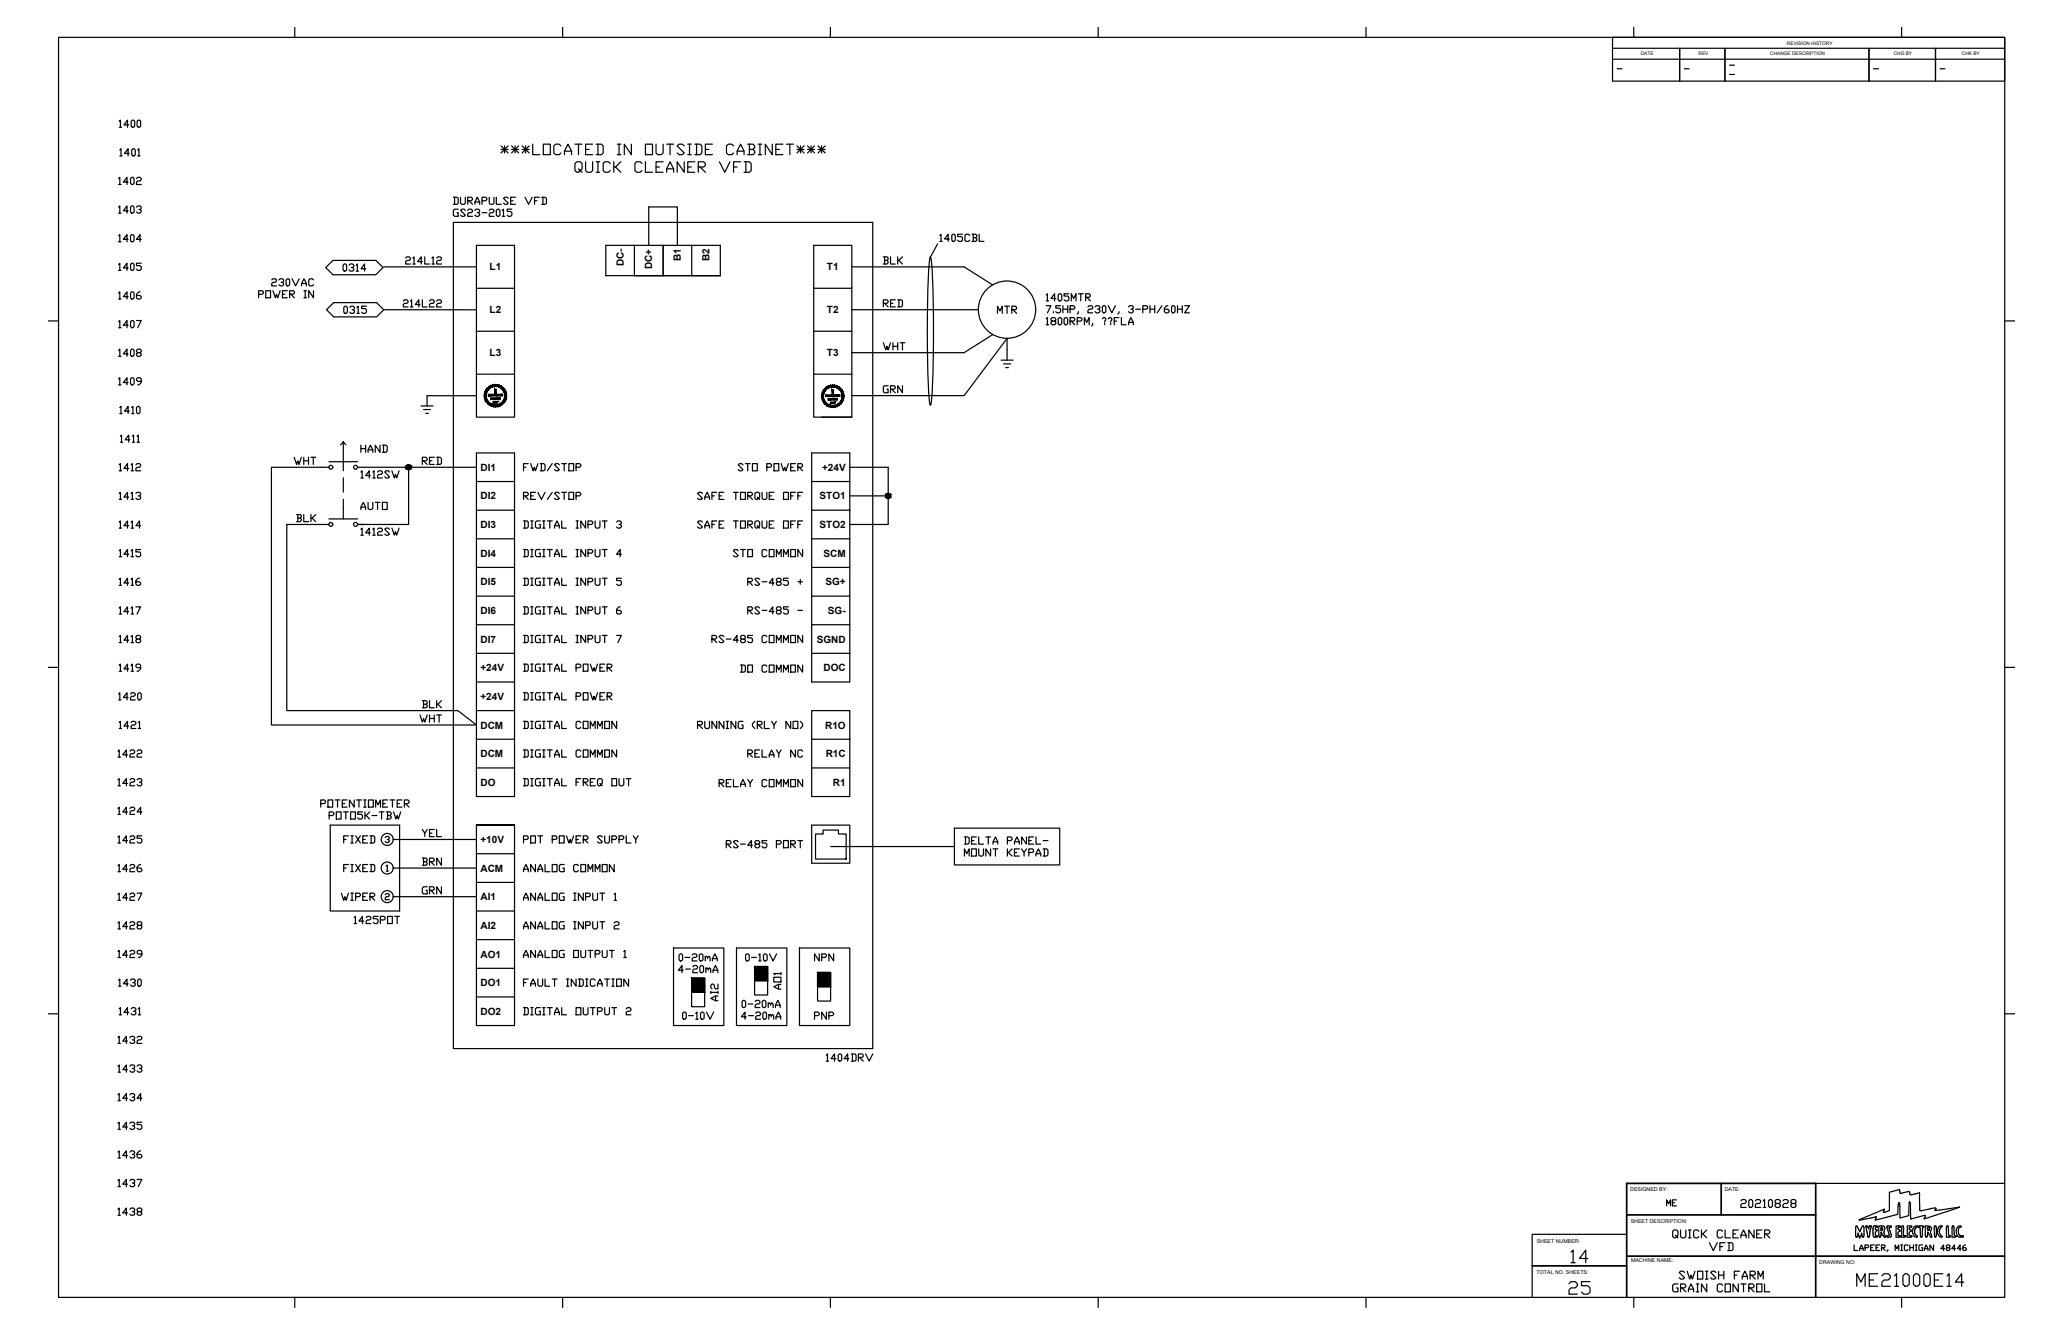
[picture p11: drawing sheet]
<svg xmlns="http://www.w3.org/2000/svg" width="432mm" height="279mm" viewBox="0 0 432 279" stroke-linecap="round" stroke-linejoin="round" font-family="sans-serif">
<!-- layer: TITLE BLOCK -->
<path d="M340.6 254.5h39.6M360.4 247.9v6.6M320.9 265.1h19.7M340.6 271.7v-23.8h39.6v23.8M340.6 263.1h79.2" fill="none" stroke="#000" stroke-width=".36"/>
<g fill="none" stroke="#000" stroke-width=".25">
<path d="M12.3 7.8h407.5v263.9h-407.5zM61.7 5.7v2.1M117.8 5.7v2.1M173.9 5.7v2.1M230 5.7v2.1M286.1 5.7v2.1M337.7 10.1h14v2.3v-2.3h9.5v2.3v-2.3h30.2v2.3v-2.3h13.9v2.3v-2.3h14.5M337.7 12.4h14v4.6v-4.6h9.5v4.6v-4.6h30.2v4.6v-4.6h13.9v4.6v-4.6h14.5M337.7 7.8v9.2h82.1v-9.2h-82.1M342.1 5.7v2.1M398.2 5.7v2.1M10.1 67.2h2.2"/>
<path d="M419.8 67.2h2.1M10.1 139.8h2.2M419.8 139.8h2.1M10.1 212.3h2.2M419.8 212.3h2.1M340.6 258.5h-19.7v13.2M380.2 247.9h39.6M61.7 271.7v2.1M117.8 271.7v2.1M173.9 271.7v2.1M230 271.7v2.1M286.1 271.7v2.1"/>
<path d="M342.1 271.7v2.1M398.2 271.7v2.1"/>
</g>
<!-- layer: 0 -->
<g fill="none" stroke="#000" stroke-width=".25">
<path d="M104.9 31.3h1.5M104.9 30.6l1.5 1.4M105.6 30.6v1.4M106.4 30.6l-1.5 1.4M107.1 31.3h1.5M107.1 30.6l1.5 1.4M107.9 30.6v1.4M108.6 30.6l-1.5 1.4M109.4 31.3h1.4M109.4 30.6l1.4 1.4M110.1 30.6v1.4M110.8 30.6l-1.4 1.4"/>
<path d="M111.6 30.2v2.2h1.4M113.8 30.2h1.4v2.2h-1.4zM117.5 30.6l-.4-.4h-.7l-.4 .4v1.4l.4 .4h.7l.4-.4M118.2 32.4v-.7l.7-1.5 .8 1.5v.7M118.2 31.7h1.5M120.4 30.2h1.5M121.1 35.4l.4 .3-.4 .4h-.3l-.4-.4v-1.5l.4-.3h.7l.4 .3v1.2l-.4 .3 .4 .4M121.1 30.2v2.2M122.6 33.9v1.8l.4 .4h.7l.4-.4v-1.8M122.6 31.3h.8M124.1 30.2h-1.5v2.2h1.5M124.8 30.2h1.1l.4 .4v1.4l-.4 .4h-1.1"/>
<path d="M124.8 33.9h.8M124.8 36.1h.8M125.2 30.2v2.2M125.2 33.9v2.2M127.8 34.2l-.4-.3h-.7l-.4 .3v1.5l.4 .4h.7l.4-.4M128.5 33.9v2.2M128.9 35l1.1 1.1M129.3 30.2h.7M129.3 32.4h.7M129.6 30.2v2.2M130 33.9l-1.1 1.1h-.4M132.2 30.2v2.2l-1.5-2.2v2.2"/>
<path d="M134.4 34.2l-.3-.3h-.8l-.3 .3v1.5l.3 .4h.8l.3-.4M135.2 30.2h1.4v2.2h-1.4zM135.2 33.9v2.2h1.4M137.4 30.2v1.8l.3 .4h.8l.4-.4v-1.8M137.4 35h.7M138.9 33.9h-1.5v2.2h1.5M139.6 36.1v-.7l.7-1.5 .8 1.5v.7M139.6 30.2h1.5M139.6 35.4h1.5M140.3 30.2v2.2M143.3 30.6l-.4-.4h-.7l-.4 .4 1.5 1.4-.4 .4h-.7l-.4-.4M143.3 33.9v2.2l-1.5-2.2v2.2"/>
<path d="M144 30.2h.8M144 32.4h.8M144 35h.8M144.4 30.2v2.2M145.5 30.2h1.1l.4 .4v1.4l-.4 .4h-1.1M145.5 33.9h-1.5v2.2h1.5M145.9 30.2v2.2M146.2 35h1.1l.4-.4v-.4l-.4-.3h-1.1v2.2M146.6 35l1.1 1.1M147.7 31.3h.7M149.2 30.2h-1.5v2.2h1.5M150.7 33.9l1.1 2.2 1.1-2.2"/>
<path d="M153.6 30.6l-.4-.4h-.7l-.4 .4v1.4l.4 .4h.7l.4-.4M153.6 35h.8M154.4 32.4v-.7l.7-1.5 .7 1.5v.7M154.4 31.7h1.4M155.1 33.9h-1.5v2.2M155.8 33.9h1.1l.4 .3v1.5l-.4 .4h-1.1M156.2 33.9v2.2M156.6 30.2h1.1l.3 .4v.3l-.3 .4M156.9 31.3h.8l.3 .4v.3l-.3 .4h-1.1M156.9 30.2v2.2M158.8 30.2h.7M158.8 32.4h.7"/>
<path d="M159.1 30.2v2.2M161.7 30.2v2.2l-1.4-2.2v2.2M162.5 31.3h.7M163.9 30.2h-1.4v2.2h1.4M164.7 30.2h1.4M165.4 30.2v2.2M166.9 31.3h1.5M166.9 30.6l1.5 1.4M167.6 30.6v1.4M168.4 30.6l-1.5 1.4M169.1 31.3h1.5M169.1 30.6l1.5 1.4"/>
<path d="M169.8 30.6v1.4M170.6 30.6l-1.5 1.4M171.3 31.3h1.5M171.3 30.6l1.5 1.4M172 30.6v1.4M172.8 30.6l-1.5 1.4M56.9 58.6l.3-.2h.5l.2 .2v.3l-.2 .2h-.5l-.3 .3v.5h1M58.4 58.6l.3-.2h.4l.3 .2v.3l-.3 .2h-.2M59.1 59.1l.3 .3v.2l-.3 .3h-.4l-.3-.3M59.9 58.6l.3-.2 .4 .2v1l-.2 .3-.5-.3zM61.2 58.4l.7 1.5 .8-1.5M63.1 59.9v-.5l.6-1 .5 1v.5"/>
<path d="M63.1 59.4h1.1M65.6 58.6l-.2-.2h-.5l-.2 .2v1l.2 .3h.5l.2-.3M68.2 56l1.5-1.5h9l1.5 1.5-1.5 1.5h-9zM80.4 55.9h19.4M94.9 46.6h87.9v173h-87.9zM94.9 41.3h.8l.3 .2v1.1l-.3 .2h-.8M95.2 41.3v1.5M96 43.8h-.8l-.3 .3v1l.3 .2h.8v-.8h-.3M96.4 41.3v1.3l.3 .2h.5l.2-.2v-1.3M97.4 44.1l-.2-.3h-.5l-.3 .3 1 1-.2 .2h-.5l-.3-.2M97.9 42.1h.8l.2-.3v-.3l-.2-.2h-.8v1.5M97.9 44.1l.3-.3h.5l.2 .3v.2l-.2 .2h-.5l-.3 .3v.5h1"/>
<path d="M98.2 42.1l.7 .7M99.4 42.8v-.5l.5-1 .5 1v.5M99.4 44.1l.3-.3h.5l.2 .3v.2l-.2 .2h-.3M99.4 42.3h1M99.8 51.4h7.9v9h-7.9zM100.2 44.5l.2 .3v.3l-.2 .2h-.5l-.3-.2M101 42.1h.7l.2-.3v-.3l-.2-.2h-.7v1.5M101 44.5h.9M102.5 41.3v1.3l.2 .2h.5l.2-.2v-1.3M102.5 44.1l.2-.3h.5l.2 .3v.2l-.2 .2h-.5l-.2 .3v.5h.9M103.9 41.3v1.5h1.1M103.9 44.1l.3-.3h.2l.3 .3v1l-.3 .2h-.2l-.3-.2z"/>
<path d="M105.2 44.1l.2-.3v1.5M105.2 45.3h.5M106.4 41.5l-.2-.2h-.5l-.3 .2 1 1.1-.2 .2h-.5l-.3-.2M106.9 42.1h.5M107.2 43.8h-1v.5h.7l.3 .2v.6l-.3 .2h-.5l-.2-.2M107.9 41.3h-1v1.5h1M109.9 41.3l.8 1.5 .7-1.5M111.9 42.1h.5M112.9 41.3h-1v1.5M113.4 41.3h.8l.2 .2v1.1l-.2 .2h-.8M113.7 41.3v1.5M132.8 51.4v6.3h6.1h-12v-6.3h12v6.3"/>
<path d="M135.9 51.4v-8.1h5.9v8.1M138.9 57.7h11.9h-5.9M138.9 57.7v-6.3h11.9v6.3M138.9 57.7h6M144.9 51.4v6.3M178.4 55.9h23.5l6 3.8M194.8 53.8a61.2 61.2 0 0 1 .7 11.4l-.1 12a34.8 34.8 0 0 1-.6 7.7 61.2 61.2 0 0 1-.6-11.4l.1-12a34.8 34.8 0 0 1 .5-7.7zM196.3 51.1l-1.5 2.8M54.2 61.6h.7l.3-.2v-.3l-.3-.2h-.7v1.5M55.7 60.9h.9v1.5h-.9zM57.2 60.9l.5 1.5 .2-.8 .3 .8 .5-1.5M59.1 61.6h.6"/>
<path d="M60.2 60.9h-1.1v1.5h1.1M60.6 61.6h.8l.3-.2v-.3l-.3-.2h-.8v1.5M60.9 61.6l.8 .8M63.7 62.4h.5M63.7 60.9h.5M63.9 60.9v1.5M65.6 60.9v1.5l-.9-1.5v1.5M68.4 64.9l1.5-1.5h9l1.5 1.5-1.5 1.5h-9zM72 64.4l.2-.3h.3l.2 .3v1l-.2 .2h-.3l-.2-.2zM73.2 64.4l.3-.3h.5l.2 .3v.2l-.4 .3M74 64.9l.2 .2v.3l-.2 .2h-.5l-.3-.2M74.7 64.4l.3-.3v1.5"/>
<path d="M74.7 65.6h.5M76.7 64.1h-1v.5h.8l.2 .3v.5l-.2 .2h-.5l-.3-.2M80.4 64.9h19.4M84.5 63l.2-.2h.5l.3 .2v.3l-.3 .2h-.5l-.2 .3v.5h1M85.9 63l.3-.2v1.5M85.9 64.3h.6M88 63.8h-1l.7-1v1.5M88.4 62.8v1.5h1.1M89.9 63l.3-.2h.5l.2 .2v.3l-.2 .2h-.5l-.3 .3v.5h1M91.4 63l.3-.2h.5l.2 .2v.3l-.2 .2h-.5l-.3 .3v.5h1M99.8 78.4h7.9v9h-7.9zM99.8 60.4v9"/>
<path d="M107.7 69.4h-7.9v9M107.7 60.4v18M170.4 60.4h8v-9h-8v18M170.4 69.4v9h8v-9M170.4 78.4v9h8v-9M170.4 69.4h8M178.4 64.9h26.5M178.4 60.4v9M207.9 70.1l-6 3.8h-23.5M210.9 73.3v-2.4l-9 12h-23.5M219.1 61.8l.2-.3v1.5M219.1 64h1l-.8 1.5"/>
<path d="M219.1 66.8l.2-.3v1.5M219.1 63h.5M219.1 68h.5M220.3 67.3l-.2-.3v-.2l.2-.3h.5l.3 .3v.2l-.3 .3h-.5l-.2 .2v.3l.2 .2h.5l.3-.2v-.3l-.3-.2M220.6 65.3v.2M221.1 62.5h-1l.7-1v1.5M221.6 61.8l.2-.3h.3l.2 .3v1l-.2 .2h-.3l-.2-.2zM221.6 66.8l.2-.3h.3l.2 .3v1l-.2 .2h-.3l-.2-.2zM222.1 64h-1v.5h.7l.3 .3v.5l-.3 .2h-.5l-.2-.2M222.6 64v1.5M222.6 64.8h1M222.8 66.8l.3-.3h.2l.3 .3v1l-.3 .2h-.2l-.3-.2z"/>
<path d="M223.6 64v1.5M223.8 61.5h-1v.5h.8l.2 .3v.5l-.2 .2h-.5l-.3-.2M224.1 64.8h.7l.3-.3v-.2l-.3-.3h-.7v1.5M224.1 67.3h.7l.3-.3v-.2l-.3-.3h-.7v1.5M224.3 63v-1.5l.5 1 .5-1v1.5M224.3 67.3l.8 .7M225.6 67.3h.7l.3-.3v-.2l-.3-.3h-.7v1.5M225.8 65.3v.2l-.2 .3M225.8 61.5h1M226.3 61.5v1.5M227.1 68v-1.5l.5 1 .5-1v1.5M227.3 62.3h.8l.2-.3v-.2l-.2-.3h-.8v1.5"/>
<path d="M227.6 62.3l.7 .7M227.8 64.3l.3-.3h.5l.2 .3v.2l-.2 .3h-.5l-.3 .2v.5h1M228.8 67.8v.2l-.2 .3M229.3 64.3l.3-.3h.5l.2 .3v.2l-.2 .3h-.3M230.1 64.8l.2 .2v.3l-.2 .2h-.5l-.3-.2M230.8 64.3l.3-.3h.2l.3 .3v1l-.3 .2h-.2l-.3-.2zM230.8 66.8l.3-.3h.2l.3 .3-.3 .7M231.3 67.8v.2M232.1 64l.7 1.5 .8-1.5M232.1 66.8l.2-.3h.3l.2 .3-.2 .7M232.6 67.8v.2M233.3 67.3h.5"/>
<path d="M234.3 65.3v.2l-.2 .3M234.3 66.5h-1v1.5M234.8 66.5v1.5h1M236.3 64.3l.3-.3h.5l.2 .3v.2l-.2 .3h-.3M236.3 68v-.5l.5-1 .5 1v.5M236.3 67.5h1M237.1 64.8l.2 .2v.3l-.2 .2h-.5l-.3-.2M237.8 64.8h1M239.3 64.8h.8l.2-.3v-.2l-.2-.3h-.8v1.5M240.8 64.8h1M240.8 64v1.5M241.8 64v1.5"/>
<path d="M243.3 64l-1 1.5M244.6 64h-.3l-.5 .5v.8l.3 .2h.5l.2-.2v-.3l-.2-.2h-.8M245.6 64h.2l.3 .3v1l-.3 .2h-.2l-.3-.2v-1zM246.6 64.8h1M246.6 64v1.5M247.6 64v1.5M248.1 64h1l-1 1.5h1M25.2 91.4l.2-.3v1.5M25.2 92.6h.5M27.2 92.1h-1l.8-1v1.5M27.7 91.4l.3-.3v1.5M27.7 92.6h.5"/>
<path d="M28.7 91.4l.3-.3v1.5M28.7 92.6h.5M67.4 97.9h-10.6v53.9h43l-3.9-3h-35.8v-39h7.3M71.9 92.5l-.6 .7M71.9 96.7v1.9M72.4 93.2l-.5-.7v2M76.4 97.9h23.4M85.6 97.9v11.9h-10.7M89.4 82.9h10.4M107.7 94.9h-7.9v6M170 94.9h8v6M172 87.4h6.4"/>
<path d="M178 97.9h8v11.9h-8M71.9 100.1v3M71.9 104.6v1.9M99.8 106.9v-6h7.9v6M99.8 112.9v-6h7.9v6M99.8 118.8v-5.9h7.9v5.9M109.6 109.1h.8l.2 .3v1l-.2 .2h-.8M109.6 115.1h.8l.2 .3v.9l-.2 .3h-.8M109.9 109.1v1.5M109.9 115.1v1.5M111.1 109.1h.5M111.1 110.6h.5"/>
<path d="M111.1 115.1h.5M111.1 116.6h.5M111.4 109.1v1.5M111.4 115.1v1.5M113.1 109.1h-.7l-.3 .3v1l.3 .2h.7v-.8h-.2M113.1 115.1h-.7l-.3 .3v.9l.3 .3h.7v-.7h-.2M113.6 109.1h.5M113.6 110.6h.5M113.6 115.1h.5M113.6 116.6h.5M113.9 109.1v1.5M113.9 115.1v1.5"/>
<path d="M114.6 109.1h1M114.6 115.1h1M115.1 109.1v1.5M115.1 115.1v1.5M116.1 110.6v-.5l.5-1 .5 1v.5M116.1 116.6v-.5l.5-1 .5 1v.5M116.1 110.1h1M116.1 116.1h1M117.6 109.1v1.5h1M117.6 115.1v1.5h1M120.6 109.1h.5M120.6 110.6h.5"/>
<path d="M120.6 115.1h.5M120.6 116.6h.5M120.9 109.1v1.5M120.9 115.1v1.5M122.6 109.1v1.5l-1-1.5v1.5M122.6 115.1v1.5l-1-1.5v1.5M123.1 109.8h.8l.2-.2v-.2l-.2-.3h-.8v1.5M123.1 115.9h.8l.2-.3v-.2l-.2-.3h-.8v1.5M124.6 109.1v1.3l.3 .2h.5l.2-.2v-1.3M124.6 115.1v1.2l.3 .3h.5l.2-.3v-1.2M126.1 109.1h1M126.1 115.1h1"/>
<path d="M126.6 109.1v1.5M126.6 115.1v1.5M129.1 109.4l.3-.3h.5l.2 .3v.2l-.5 .2M129.9 109.8l.2 .3v.3l-.2 .2h-.5l-.3-.2M130.1 116.1h-1l.8-1v1.5M170 100.9h8v6h-8zM178 106.9v6h-8v5.9M178 112.9v5.9h-8v6.1M178 118.8v6.1h-8v5.9M178 103.9h8M99.8 124.9v-6.1h7.9v6.1M99.8 130.8v-5.9h7.9v5.9"/>
<path d="M99.8 130.8h7.9v6h-7.9zM99.8 136.8v6M109.6 121.1h.8l.2 .2v1.1l-.2 .2h-.8M109.6 127.1h.8l.2 .3v.9l-.2 .3h-.8M109.6 133.1h.8l.2 .2v1l-.2 .3h-.8M109.9 121.1v1.5M109.9 127.1v1.5M109.9 133.1v1.5M111.1 121.1h.5M111.1 122.6h.5M111.1 127.1h.5M111.1 128.6h.5"/>
<path d="M111.1 133.1h.5M111.1 134.6h.5M111.4 121.1v1.5M111.4 127.1v1.5M111.4 133.1v1.5M113.1 121.1h-.7l-.3 .2v1.1l.3 .2h.7v-.8h-.2M113.1 127.1h-.7l-.3 .3v.9l.3 .3h.7v-.8h-.2M113.1 133.1h-.7l-.3 .2v1l.3 .3h.7v-.7h-.2M113.6 121.1h.5M113.6 122.6h.5M113.6 127.1h.5M113.6 128.6h.5"/>
<path d="M113.6 133.1h.5M113.6 134.6h.5M113.9 121.1v1.5M113.9 127.1v1.5M113.9 133.1v1.5M114.6 121.1h1M114.6 127.1h1M114.6 133.1h1M115.1 121.1v1.5M115.1 127.1v1.5M115.1 133.1v1.5M116.1 122.6v-.5l.5-1 .5 1v.5"/>
<path d="M116.1 128.6v-.5l.5-1 .5 1v.5M116.1 134.6v-.5l.5-1 .5 1v.5M116.1 122.1h1M116.1 128.1h1M116.1 134.1h1M117.6 121.1v1.5h1M117.6 127.1v1.5h1M117.6 133.1v1.5h1M120.6 121.1h.5M120.6 122.6h.5M120.6 127.1h.5M120.6 128.6h.5"/>
<path d="M120.6 133.1h.5M120.6 134.6h.5M120.9 121.1v1.5M120.9 127.1v1.5M120.9 133.1v1.5M122.6 121.1v1.5l-1-1.5v1.5M122.6 127.1v1.5l-1-1.5v1.5M122.6 133.1v1.5l-1-1.5v1.5M123.1 121.8h.8l.2-.2v-.3l-.2-.2h-.8v1.5M123.1 127.8h.8l.2-.2v-.2l-.2-.3h-.8v1.5M123.1 133.9h.8l.2-.3v-.3l-.2-.2h-.8v1.5M124.6 121.1v1.3l.3 .2h.5l.2-.2v-1.3"/>
<path d="M124.6 127.1v1.2l.3 .3h.5l.2-.3v-1.2M124.6 133.1v1.2l.3 .3h.5l.2-.3v-1.2M126.1 121.1h1M126.1 127.1h1M126.1 133.1h1M126.6 121.1v1.5M126.6 127.1v1.5M126.6 133.1v1.5M129.1 133.1h1l-.7 1.5M129.9 127.1h-.3l-.5 .5v.7l.3 .3h.5l.2-.3v-.2l-.2-.3h-.8M130.1 121.1h-1v.5h.8l.2 .2v.6l-.2 .2h-.5l-.3-.2M155.1 139.3h.7l.3 .2v1l-.3 .3h-.7"/>
<path d="M155.3 139.3v1.5M156.6 139.3h1v1.5h-1zM160.6 139.5l-.3-.2h-.5l-.2 .2v1l.2 .3h.5l.3-.3M161.1 139.3h1v1.5h-1zM165.6 139.3h1v1.5h-1zM168.1 139.3v1.5l-1-1.5v1.5M170 136.8v6h8v-6M170 136.8h8M178 124.9v5.9h-8v6M178 130.8v6M99.8 148.8v-6h7.9v6M99.8 148.8h7.9v6h-7.9z"/>
<path d="M99.8 154.8v6M107.7 154.8v6M109.6 151.1h.8l.2 .2v1l-.2 .3h-.8M109.6 157.1h.8l.2 .2v1l-.2 .3h-.8M109.9 151.1v1.5M109.9 157.1v1.5M111.1 151.1h.5M111.1 152.6h.5M111.1 157.1h.5M111.1 158.6h.5M111.4 151.1v1.5M111.4 157.1v1.5"/>
<path d="M113.1 151.1h-.7l-.3 .2v1l.3 .3h.7v-.8h-.2M113.1 157.1h-.7l-.3 .2v1l.3 .3h.7v-.8h-.2M113.6 151.1h.5M113.6 152.6h.5M113.6 157.1h.5M113.6 158.6h.5M113.9 151.1v1.5M113.9 157.1v1.5M114.6 151.1h1M114.6 157.1h1M115.1 151.1v1.5M115.1 157.1v1.5"/>
<path d="M116.1 152.6v-.5l.5-1 .5 1v.5M116.1 158.6v-.5l.5-1 .5 1v.5M116.1 152.1h1M116.1 158.1h1M117.6 151.1v1.5h1M117.6 157.1v1.5h1M121.6 151.3l-.2-.2h-.5l-.3 .2v1l.3 .3h.5l.2-.3M121.6 157.3l-.2-.2h-.5l-.3 .2v1l.3 .3h.5l.2-.3M122.1 151.1h1v1.5h-1zM122.1 157.1h1v1.5h-1zM123.6 152.6v-1.5l.5 1 .5-1v1.5M123.6 158.6v-1.5l.5 1 .5-1v1.5"/>
<path d="M125.1 152.6v-1.5l.5 1 .5-1v1.5M125.1 158.6v-1.5l.5 1 .5-1v1.5M126.6 151.1h1v1.5h-1zM126.6 157.1h1v1.5h-1zM129.1 151.1v1.5l-1-1.5v1.5M129.1 157.1v1.5l-1-1.5v1.5M146.1 151.8h.7l.3-.2v-.3l-.3-.2h-.7v1.5M146.3 151.8l.8 .8M147.6 151.1v1.2l.2 .3h.5l.3-.3v-1.2M150.1 151.1v1.5l-1-1.5v1.5M151.6 151.1v1.5l-1-1.5v1.5M152.1 151.1h.5"/>
<path d="M152.1 152.6h.5M152.3 151.1v1.5M154.1 151.1v1.5l-1-1.5v1.5M155.6 151.1h-.8l-.2 .2v1l.2 .3h.8v-.8h-.3M158.1 151.1l-.5 .5v.5l.5 .5M158.6 151.8h.7l.3-.2v-.3l-.3-.2h-.7v1.5M158.8 151.8l.8 .8M160.1 151.1v1.5h1M161.6 151.1l.5 .7v.8M162.6 140.8v-1.5l.5 1 .5-1v1.5M162.6 151.1l-.5 .7M164.1 140.8v-1.5l.5 1 .5-1v1.5"/>
<path d="M165.6 151.1v1.5l-1-1.5v1.5M166.1 151.1h1v1.5h-1zM167.6 151.1l.5 .5v.5l-.5 .5M170 148.8h8v6h-8zM178 154.8v6h-8v6h8v-6M67.2 168.3h.7l.3-.2v-.3l-.3-.3h-.7v1.6M68.7 167.5h1v1.6h-1zM68.9 170.8h.8l.2-.2v-.3l-.2-.3h-.8v1.5M69.2 172.8h14.5v18h-14.5zM70.2 167.5h1M70.4 170h1v1.5h-1zM70.7 167.5v1.6"/>
<path d="M71.7 168.3h.5M71.9 170h1M72.4 170v1.5M72.7 167.5h-1v1.6h1M73.4 170h1v1.5h-1zM74.2 167.5v1.6l-1-1.6v1.6M74.7 167.5h1M75.2 167.5v1.6M75.9 170h-1v.6h.8l.2 .2v.5l-.2 .2h-.5l-.3-.2M76.2 167.5h.5M76.2 169.1h.5M76.4 167.5v1.6"/>
<path d="M76.4 170v1.5M76.7 170.8l.7 .7M77.2 167.5h1v1.6h-1zM77.4 170l-.7 .8h-.3M77.9 170.8h1M78.7 169.1v-1.6l.5 1 .5-1v1.6M79.4 170h1M79.9 170v1.5M80.2 168.3h.5M80.9 170h.8l.2 .3v.3l-.2 .2M81.2 167.5h-1v1.6h1M81.2 170.8h.5l.2 .2v.3l-.2 .2h-.8"/>
<path d="M81.2 170v1.5M81.7 167.5h1M82.2 167.5v1.6M82.3 175.8h17.5M82.4 170l.5 1.5 .3-.7 .2 .7 .5-1.5M83.2 168.3h.5M84.2 167.5h-1v1.6h1M84.7 168.3h.7l.3-.2v-.3l-.3-.3h-.7v1.6M84.9 168.3l.8 .8M99.8 160.8h7.9v6h-7.9zM99.8 178.8v-6h7.9h-7.9h7.9v6M99.8 178.8h7.9v6h-7.9z"/>
<path d="M109.6 163.1h.8l.2 .2v1l-.2 .3h-.8M109.9 163.1v1.5M111.1 163.1h.5M111.1 164.6h.5M111.4 163.1v1.5M113.1 163.1h-.7l-.3 .2v1l.3 .3h.7v-.8h-.2M113.6 163.1h.5M113.6 164.6h.5M113.9 163.1v1.5M114.6 163.1h1M115.1 163.1v1.5M116.1 164.6v-.5l.5-1 .5 1v.5"/>
<path d="M116.1 164.1h1M117.6 163.1v1.5h1M120.6 163.8h.5M121.6 163.1h-1v1.5M122.1 163.8h.8l.2-.2v-.3l-.2-.2h-.8v1.5M122.4 163.8l.7 .8M123.6 163.8h.5M124.6 163.1h-1v1.5h1M125.6 164.1l.3 .2-.3 .3h-.2l-.3-.3v-1l.3-.2h.5l.2 .2v.8l-.2 .2 .2 .3M128.1 163.1h1v1.5h-1zM129.6 163.1v1.2l.3 .3h.5l.2-.3v-1.2M131.1 163.1h1"/>
<path d="M131.6 163.1v1.5M150.6 164h.7l.3-.2v-.3l-.3-.2h-.7v1.5M150.8 164l.8 .8M152.1 164h.5M153.1 163.3h-1v1.5h1M153.6 163.3v1.5h1M155.1 164.8v-.5l.5-1 .5 1v.5M155.1 164.3h1M156.6 163.3l.5 .7v.8M157.6 163.3l-.5 .7M160.6 163.5l-.3-.2h-.5l-.2 .2v1l.2 .3h.5l.3-.3M161.1 163.3h1v1.5h-1z"/>
<path d="M162.6 164.8v-1.5l.5 1 .5-1v1.5M164.1 164.8v-1.5l.5 1 .5-1v1.5M165.6 163.3h1v1.5h-1zM168.1 163.3v1.5l-1-1.5v1.5M170 172.8h8v8h-8zM170.8 174.7h1.6v-.8h3.2v.8h1.6v5.2h-6.4zM174 177.3h25.9M199.9 173.5h22v7.7h-22zM202 175.3h.7l.3 .2v1l-.3 .3h-.7M202 179.3v-1.5l.4 1 .6-1v1.5M202.2 175.3v1.5M203.4 177.8h1.1v1.5h-1.1z"/>
<path d="M203.4 176.1h.5M204.5 175.3h-1.1v1.5h1.1M204.9 175.3v1.5h1.1M204.9 177.8v1.2l.3 .3h.5l.3-.3v-1.2M206.4 175.3h1M207 175.3v1.5M207.4 177.8v1.5l-1-1.5v1.5M207.9 176.8v-.5l.6-1 .4 1v.5M207.9 176.3h1M207.9 177.8h1M208.5 177.8v1.5M211 176.1h.7l.2-.3v-.3l-.2-.2h-.7v1.5"/>
<path d="M211 177.8v1.5M211.2 178.6l.7 .7M211.9 177.8l-.7 .8h-.2M212.4 176.8v-.5l.5-1 .6 1v.5M212.4 176.3h1.1M212.4 178.6h.5M213.5 177.8h-1.1v1.5h1.1M213.9 177.8l.5 .8v.7M215 175.3v1.5l-1.1-1.5v1.5M215 177.8l-.6 .8M215.4 178.6h.8l.2-.3v-.3l-.2-.2h-.8v1.5M215.4 176.1h.5"/>
<path d="M216.4 175.3h-1v1.5h1M216.9 175.3v1.5h1M216.9 179.3v-.5l.6-1 .4 1v.5M216.9 178.8h1M218.4 177.8h.8l.2 .2v1l-.2 .3h-.8M218.4 176.1h1M218.7 177.8v1.5M82.3 181.8h17.5M82.3 187.8h17.5M99.8 196.8v-6h7.9v6M99.8 196.8h7.9v6h-7.9zM99.8 184.8v6"/>
<path d="M107.7 184.8v6M109.6 188.6v-.5l.5-1 .5 1v.5M109.6 194.6v-.5l.5-1 .5 1v.5M109.6 188.1h1M109.6 194.1h1M112.1 187.1v1.5l-1-1.5v1.5M112.1 193.1v1.5l-1-1.5v1.5M112.1 199.1v1.4l-1-1.4v1.4M112.6 188.6v-.5l.5-1 .5 1v.5M112.6 194.6v-.5l.5-1 .5 1v.5M112.6 188.1h1M112.6 194.1h1"/>
<path d="M114.1 187.1v1.5h1M114.1 193.1v1.5h1M114.1 199.1v1.4h1M115.6 187.1h1v1.5h-1zM115.6 193.1h1v1.5h-1zM115.6 199.1h1v1.4h-1zM118.1 187.1h-.7l-.3 .2v1l.3 .3h.7v-.8h-.2M118.1 193.1h-.7l-.3 .2v1l.3 .3h.7v-.8h-.2M118.1 199.1h-.7l-.3 .2v1l.3 .2h.7v-.7h-.2M120.1 199.1h1v1.4h-1zM120.1 187.1h.5M120.1 188.6h.5"/>
<path d="M120.1 193.1h.5M120.1 194.6h.5M120.4 187.1v1.5M120.4 193.1v1.5M121.6 199.1v1.2l.3 .2h.5l.2-.2v-1.2M122.1 187.1v1.5l-1-1.5v1.5M122.1 193.1v1.5l-1-1.5v1.5M122.6 187.8h.8l.2-.2v-.3l-.2-.2h-.8v1.5M122.6 193.8h.8l.2-.2v-.3l-.2-.2h-.8v1.5M123.1 199.1h1M123.6 199.1v1.4M124.1 187.1v1.2l.3 .3h.5l.2-.3v-1.2"/>
<path d="M124.1 193.1v1.2l.3 .3h.5l.2-.3v-1.2M124.6 199.8h.8l.2-.2v-.3l-.2-.2h-.8v1.4M125.6 187.1h1M125.6 193.1h1M126.1 199.1v1.2l.3 .2h.5l.2-.2v-1.2M126.1 187.1v1.5M126.1 193.1v1.5M127.6 199.1h1M128.1 199.1v1.4M128.6 187.3l.3-.2v1.5M128.6 193.3l.3-.2h.5l.2 .2v.3l-.2 .2h-.5l-.3 .3v.5h1M128.6 188.6h.5"/>
<path d="M130.6 199.3l.3-.2v1.4M141 198.6h10.6v16.2h-10.6zM154.2 198.6h10.6v16.2h-10.6zM167.4 198.6h10.6v16.2h-10.6zM99.8 208.8h7.9v6h-7.9zM99.8 202.8v6M107.7 202.8v6M109.6 200.5v-.4l.5-1 .5 1v.4M109.6 211h.8l.2 .3v1l-.2 .2h-.8M109.6 200.1h1M109.6 205.8h.5M109.9 211v1.5"/>
<path d="M110.6 205.1h-1v1.5M111.1 206.6v-.5l.5-1 .5 1v.5M111.1 206.1h1M111.1 211h.5M111.1 212.5h.5M111.4 211v1.5M112.6 200.5v-.4l.5-1 .5 1v.4M112.6 205.1v1.2l.3 .3h.5l.2-.3v-1.2M112.6 200.1h1M113.1 211h-.7l-.3 .3v1l.3 .2h.7v-.7h-.2M113.6 211h.5M113.6 212.5h.5"/>
<path d="M113.9 211v1.5M114.1 205.1v1.5h1M114.6 211h1M115.1 211v1.5M115.6 205.1h1M116.1 212.5v-.5l.5-1 .5 1v.5M116.1 205.1v1.5M116.1 212h1M117.6 211v1.5h1M118.6 205.1h.5M118.6 206.6h.5M118.9 205.1v1.5"/>
<path d="M120.6 205.1v1.5l-1-1.5v1.5M120.6 211h1v1.5h-1zM121.1 205.1h.8l.2 .2v1l-.2 .3h-.8M121.4 205.1v1.5M122.1 211v1.3l.3 .2h.5l.2-.2v-1.3M122.6 205.1h.5M122.6 206.6h.5M122.9 205.1v1.5M123.6 211h1M124.1 211v1.5M124.6 205.3l-.2-.2h-.5l-.3 .2v1l.3 .3h.5l.2-.3M125.1 206.6v-.5l.5-1 .5 1v.5"/>
<path d="M125.1 211.8h.8l.2-.2v-.3l-.2-.3h-.8v1.5M125.1 206.1h1M126.6 211v1.3l.3 .2h.5l.2-.2v-1.3M126.6 205.1h1M127.1 205.1v1.5M128.1 205.1h.5M128.1 206.6h.5M128.1 211h1M128.4 205.1v1.5M128.6 211v1.5M129.1 205.1h1v1.5h-1zM130.6 200.5h.5"/>
<path d="M131.1 211.3l.3-.3h.5l.2 .3v.3l-.2 .2h-.5l-.3 .2v.5h1M131.6 205.1v1.5l-1-1.5v1.5M143.2 212h.3l.2 .2v1l-.2 .3h-.3l-.3-.3v-1zM144.2 212.7h1M144.8 204.9h2.8v6h-2.8zM144.8 204.9h2.8v2.9h-2.8zM145.7 212.2l.3-.2v1.5M145.7 213.5h.5M146.7 212.2l.2-.2h.3l.3 .2v1l-.3 .3h-.3l-.2-.3zM147.9 212l.8 1.5 .7-1.5M155.4 209.8l.2-.3h.3l.2 .3v1l-.2 .2-.5-.2zM156.3 213h-1l.7-1v1.5"/>
<path d="M156.6 210.3h1M156.8 212.7h1M158 202.4h2.7v6h-2.7zM158 202.4h2.7v3h-2.7zM158.1 209.8l.3-.3h.5l.2 .3v.2l-.2 .3h-.5l-.3 .2v.5h1M158.2 212.2l.3-.2h.5l.3 .2v.3l-.3 .2h-.5l-.3 .3v.5h1.1M159.6 209.8l.3-.3h.2l.3 .3v1l-.3 .2h-.2l-.3-.2zM159.8 212.2l.2-.2h.3l.2 .2v1l-.2 .3h-.3l-.2-.3zM160.9 210.3l.2-.3 .3 .3v.2M160.9 210v1M161 212.7l.3-.2 .2 .2v.3M161 212.5v1"/>
<path d="M161.4 210.3l.2-.3 .3 .3v.7M161.5 212.7l.3-.2 .2 .2v.8M162.4 211v-.5l.5-1 .5 1v.5M162.4 210.5h1M162.5 213.5v-.5l.5-1 .5 1v.5M162.5 213h1M171.2 203.7h2.7v6h-2.7zM171.2 203.7h2.7v3h-2.7zM388.6 258.5v.5a.2 .2 0 0 0 .3 .1 .2 .2 0 0 0 .1-.2M389 258.7v.2M389.1 258.4l-.1 .3M389.1 258.4h.1"/>
<path d="M389.1 258.5l.3 .8 .4-.9 .1 .3M389.2 257.4l-.3-.6h-.2l-.1 1.7M389.2 257.4l.3 .6 .2-.6M389.9 258.4h.1M389.9 258.7l.1 .3M390 256.8l-.3 .6M390 256.8l.1-.1a3 3 0 0 1 .2 2l-.1 .4-.2-.1M390.7 256.9l.2-.1 .3 .3M390.7 256.9l.4 1.8M391.1 258.7v.2M391.2 257.1l.2 .3v-.3M391.5 258.5l-.1 .6h-.2l-.1-.2"/>
<path d="M391.5 256.8l-.1 .3M391.5 258.3v.2M391.7 256.8h.2M391.7 256.7l-.2 .1M391.7 257.4l-.2 .9M391.8 257l-.1 .3M391.9 256.8v.2M392.3 257a3.4 3.4 0 0 0 .2 2.1h.4M392.4 256.8l-.1 .2M392.7 254.9l-3.3 .7v-.2M392.7 254.9l.2 .1M392.7 256.8h.2"/>
<path d="M392.7 256.7l-.3 .1M392.7 255.5h.1M392.7 257.3l.1 .2M392.8 258.1a.45 .45 0 0 0-.2 .5 .45 .45 0 0 0 .5 .3M392.8 255.3l-.1 .2M392.8 257.5l.3 .2M392.8 255.1v.2M392.9 256.8l.2 .2-.3 .1-.1 .2M392.9 255l-.1 .1M393.1 258.8v.2l-.2 .1M393.1 257.7l-.3 .4M393.1 257.7h.1"/>
<path d="M393.4 258.5l.1 .4a.21 .21 0 0 0 .2 .2 .21 .21 0 0 0 .2-.3M393.9 258.8v-.8l.6 1 .2 .1 .1-.2M393.9 257.1v.6M393.9 256.7l.7 .3M393.9 257.7h.1M393.9 256.8h-.5l.1 1.8M394 257.1a.36 .36 0 0 1 .2 .2 .36 .36 0 0 1-.1 .4M394 257.1h-.1M394.1 257.7l-.1 .1M394.4 253.9h.1M394.5 253.5l-.1 .4M394.5 258.4l.2 .2"/>
<path d="M394.6 253.4l-.1-.1-5.1 2.2M394.6 253.4l-.1 .1M394.6 257v1.4M394.7 258.6l.1 .3M395.2 257.2l.4 1.4v.1l-.3 .1M395.3 256.8l-.2 .1 .1 .3M395.3 258.8l-.2 .1M395.6 257.3l.4 1.3a.46 .46 0 0 1-.2 .5 .46 .46 0 0 1-.5 0l-.2-.2M395.6 257.1v.2M395.6 256.7l-.3 .1M395.7 256.8l.4 .1-.5 .2M397.4 257.3l.7 .4-.4 .2"/>
<path d="M397.5 258.7l.5 .2M397.5 257.1l-.1 .2M397.5 256.7l.4 .1M397.5 256.8h-.4v2.3h.4M397.6 252l.1-.1a.37 .37 0 0 1 .1 .6v.2M397.6 252l-.2 2.3-4.6 1.2M397.7 257.9l-.3 .4 .1 .4M397.8 256.8l.1 .2-.4 .1M397.9 259.1h-.4M398 258.9v.1M398 259l-.2 .1M398.6 258.4a.44 .44 0 0 0 .5 .5"/>
<path d="M398.6 257.2l-.1-.4h-.1l-.2 .3v2l.9-.1M398.6 257.3v1.1M398.8 249.7l-.9 .2-.1-.8-2.1 .6v3.8l-1.2 .4M399.5 249.6l-.7 .2M399.7 249.6l.2 .1a.47 .47 0 0 0 .1 .5 .47 .47 0 0 0 .6 0l1.4-.4v3.2M399.7 249.6h-.2M399.8 257.3l.6 .4-.3 .2M399.8 257.2v.1M399.9 258.1a.65 .65 0 0 0 .5 .9l-.1-.1M400 252.1l-.1-.3-.2 2.8-1.8 .5v-2.4M400.1 252.1v2.7v.5h.2M400.1 257.9l-.3 .2"/>
<path d="M400.2 256.8h-.8v2.3l1-.1M400.2 256.8l.1 .1M400.3 257l-.5 .2M400.3 256.9v.1M401.1 257.3l-.1 .9 .3 .5M401.2 258.7l.3 .2v.2M401.3 256.8a1.28 1.28 0 0 0-.8 1.1 1.28 1.28 0 0 0 .8 1.2h.2M401.3 256.8h.2M401.3 257.1l-.2 .2M401.5 256.8v.1M401.5 256.9l-.2 .2M401.7 256.9l.4 .4"/>
<path d="M402 253v.4M402 256.8l-.3 .1M402 256.8h.5M402.1 257.3v.8M402.1 258.1l.1 .5M402.1 258.6l.1 .4 .3 .1M402.5 256.8l.3 .1v.1M402.6 258.6l-.1 .4M402.6 257.3l-.1 1.3M402.8 257l-.2 .3M403.1 254.9l-.1 .4M403.1 254.6l-2.8 .7"/>
<path d="M403.1 254.5v.4M403.2 258.5v.4a.19 .19 0 0 0 .2 .2 .19 .19 0 0 0 .2-.2l.1-.9 .5 1 .2 .1M403.2 255.2h-.2M403.6 257.2l.1 .4M403.7 257.1h.2M403.7 257.1l-.1 .1M403.7 257.6l.1 .1M403.9 257.1l.1 .1M404 257.5l-.3 .2M404 257.2v.2M404 257.4v.1M404.3 253.2l-2 .4-.3-.2"/>
<path d="M404.3 257.9v.4M404.3 257.9a.65 .65 0 0 0 .1-.8 .65 .65 0 0 0-.7-.3l-.5-.1v1.8M404.3 258.3l.3 .7M404.5 259l-.1 .1M405.1 256.8v1.7l.2 .6 .2-.4v-1.4M405.1 256.8h.3M405.4 256.8v.2M405.4 253.1h-1.1M405.4 257l.1 .3M406.1 257.7v.4M406.1 258.1l.1 .2M406.2 258.3l.5 .7h-.5"/>
<path d="M406.3 257.3l-.2 .4M406.5 257.1l-.2 .2M406.6 256.8h.1M406.7 256.8a1.22 1.22 0 0 0-1.1 .9 1.22 1.22 0 0 0 .6 1.3M406.7 256.9l-.2 .2M406.7 256.8v.1M407.6 257.3v-.3a.18 .18 0 0 1 .2-.3 .18 .18 0 0 1 .2 .3v1.3M407.6 257.3v1.8l.8-.1M408 258.3l.1 .3M408.1 258.6l.3 .3M408.4 258.8v.2M409.1 257l-.1-.3-.2 .3v2.1h.6"/>
<path d="M409.2 257v1.3M409.2 258.3a.39 .39 0 0 0 .4 .6M409.6 258.8v.2M409.6 259l-.2 .1M409.7 257.6a1.04 1.04 0 0 0 .9 1.5v-.2l-.2-.2M410.2 257.2a1.52 1.52 0 0 0 .2 1.5M410.3 252.8l-7.1 2.4M410.3 252.8l-5.1 .7 .2-.4M410.4 256.8l-.5 .3-.2 .6M410.4 256.8l.3 .1-.5 .3M410.8 259h.3M410.8 258.9l.2-.1 .1 .2"/>
<path d="M410.8 258.9v.1M388.3 260.7v1.2h.7M389.4 261.9v-.4l.4-.8 .4 .8v.4M389.4 261.5h.8M390.6 261.3h.5l.2-.4-.2-.2h-.5v1.2M391.7 261.3h.4M392.5 260.7h-.8v1.2h.8M392.9 261.3h.3M393.6 260.7h-.7v1.2h.7M394 261.3h.6l.2-.4-.2-.2h-.6v1.2M394.2 261.3l.6 .6M395.3 261.7l-.2 .4"/>
<path d="M396.9 261.9v-1.2l.3 .8 .4-.8v1.2M398 261.9h.4M398 260.7h.4M398.2 260.7v1.2M399.5 260.9l-.1-.2h-.4l-.2 .2v.8l.2 .2h.4l.1-.2M399.9 261.3h.8M399.9 260.7v1.2M400.7 260.7v1.2M401.1 261.9h.4M401.1 260.7h.4M401.3 260.7v1.2M402.6 260.7h-.6l-.2 .2v.8l.2 .2h.6v-.6h-.2"/>
<path d="M403 261.9v-.4l.4-.8 .3 .8v.4M403 261.5h.7M404.9 260.7v1.2l-.8-1.2v1.2M407.2 261.5h-.8l.6-.8v1.2M407.8 261.3l-.2-.4 .2-.2h.3l.2 .4-.7 .4 .2 .4h.3l.2-.2-.2-.4M409.5 261.5h-.8l.6-.8v1.2M410.6 261.5h-.7l.5-.8v1.2M411.6 260.7h-.2l-.4 .4v.6l.2 .2h.4l.2-.2-.2-.4h-.6"/>
<circle cx="186" cy="103.8" r=".52"/>
</g>
<!-- layer: GRAPHIC -->
<g fill="none" stroke="#000" stroke-width=".25">
<path d="M209.6 75.4h2.5M210.1 76.2h1.5M210.6 77h.6M210.9 73.3v2.1M68.9 96.7h6M71.9 94.5v2.2M88.2 85h2.5M88.7 85.8h1.5M89.2 86.6h.5M89.4 82.9v2.1M68.9 108.7h6M71.9 106.5v2.2"/>
<circle cx="210.9" cy="64.9" r="6"/>
<circle cx="69.3" cy="97.9" r=".41"/>
<circle cx="69.3" cy="109.8" r=".41"/>
<circle cx="81.1" cy="175.8" r="1.26"/>
<circle cx="81.1" cy="181.8" r="1.26"/>
<circle cx="81.1" cy="187.8" r="1.26"/>
</g>
<!-- layer: 0 -->
<g fill="#000" stroke="#000" stroke-width=".21">
<path d="M185.9 104.4h.2zM185.9 103.3h.1z"/>
<path d="M102.2 82.6v.3l3.1-.3zM102.2 82.9l3.1-.3v.3z"/>
<path d="M102.8 83.3v.4l2-.4zM102.8 83.7l2-.4v.4z"/>
<path d="M103.2 84.1v.3l1.1-.3zM103.2 84.4l1.1-.3v.3z"/>
<path d="M103.4 84.8l.3 .4h-.4zM103.4 84.8l.3 .4v-.4zM103.7 84.8l.5 .4h-.5zM103.7 84.8l.5 .4-.1-.4zM104.1 84.8l.5 .2-.4 .2zM104.1 84.8l.5 .2-.1-.3zM104.5 84.7l.5 .1-.4 .2zM104.5 84.7l.5 .1-.2-.3zM104.8 84.5h.6l-.4 .3zM104.8 84.5h.6l-.3-.2zM105.1 84.3l.6-.1-.3 .3zM105.4 84l-.3 .3 .6-.1zM105.4 84l.5-.2-.2 .4zM105.5 83.6l-.1 .4 .5-.2zM105.5 83.6l.5-.3-.1 .5zM105.7 83.3l-.2 .3 .5-.3zM105.7 83.3l.4-.4-.1 .4zM105.7 82.9v.4l.4-.4zM106 82.4l.1 .5h-.4zM105.7 82.5v.4l.3-.5zM105.9 82l.1 .4-.3 .1zM105.5 82.1l.2 .4 .2-.5zM105.7 81.6l.2 .4-.4 .1zM105.4 81.8l.1 .3 .2-.5zM105.4 81.2l.3 .4-.3 .2zM105.1 81.5l.3 .3v-.6zM105 80.9l.4 .3-.3 .3zM105 80.9l-.2 .4 .3 .2zM104.6 80.7l.4 .2-.2 .4zM104.6 80.7l-.1 .4 .3 .2zM104.2 80.6l.4 .1-.1 .4zM104.2 80.6l-.1 .4 .4 .1zM103.7 80.6h.5l-.1 .4zM103.7 80.6v.3l.4 .1zM103.3 80.6h.4v.3zM103.3 80.6l.1 .4 .3-.1zM102.9 80.7l.4-.1 .1 .4zM102.9 80.7l.1 .4 .4-.1zM102.5 80.9l.4-.2 .1 .4zM102.5 80.9l.2 .4 .3-.2zM102.1 81.2l.4-.3 .2 .4zM102.1 81.2l.3 .3 .3-.2zM102.1 81.2l.3 .3-.6 .1zM101.8 81.6l.3 .2 .3-.3zM101.8 81.6l.3 .2-.5 .2zM101.6 82l.3 .1 .2-.3zM101.6 82l.3 .1-.4 .3zM101.5 82.4l.3 .1 .1-.4zM101.5 82.4l.3 .1-.4 .4zM101.4 82.9h.4v-.4zM101.4 82.9h.4l-.3 .4zM101.8 82.9l-.3 .4h.3zM101.5 83.3h.3l-.2 .5zM101.8 83.3l-.2 .5 .3-.2zM101.6 83.8l.3-.2-.1 .6zM101.9 83.6l-.1 .6 .3-.2zM101.8 84.2l.3-.2v.5zM102.1 84v.5l.3-.2zM102.1 84.5l.3-.2 .1 .5zM102.4 84.3l.1 .5 .2-.3zM102.7 84.5l.2 .5-.4-.2zM102.7 84.5l.2 .5 .1-.3zM103 84.7l.3 .5-.4-.2zM103 84.7l.3 .5 .1-.4z"/>
<path d="M103.6 81.5l.3 1.3v-1.3zM103.6 81.5l.3 1.3h-.3z"/>
<path d="M172.9 82.7v.4l3-.4zM172.9 83.1l3-.4v.4z"/>
<path d="M173.4 83.4v.4l2-.4zM173.4 83.8l2-.4v.4z"/>
<path d="M173.9 84.2v.4l1-.4zM173.9 84.6l1-.4v.4z"/>
<path d="M174 84.9l.4 .4h-.5zM174 84.9l.4 .4v-.3zM174.4 85l.4 .3h-.4zM174.4 85l.4 .3v-.4zM174.8 84.9l.5 .2-.5 .2zM174.8 84.9l.5 .2-.2-.3zM175.1 84.8l.6 .1-.4 .2zM175.1 84.8l.6 .1-.2-.3zM175.5 84.6h.5l-.3 .3zM175.5 84.6h.5l-.2-.2zM175.8 84.4l.5-.1-.3 .3zM176 84.1l-.2 .3 .5-.1zM176 84.1l.5-.2-.2 .4zM176.2 83.7l-.2 .4 .5-.2zM176.2 83.7l.5-.2-.2 .4zM176.3 83.4l-.1 .3 .5-.2zM176.3 83.4l.4-.4v.5zM176.3 83v.4l.4-.4zM176.7 82.5v.5h-.4zM176.3 82.6v.4l.4-.5zM176.5 82.1l.2 .4-.4 .1zM176.2 82.2l.1 .4 .2-.5zM176.3 81.7l.2 .4-.3 .1zM176 81.9l.2 .3 .1-.5zM176 81.4l.3 .3-.3 .2zM176 81.4l-.2 .2 .2 .3zM175.7 81.1l.3 .3-.2 .2zM175.7 81.1l-.2 .3 .3 .2zM175.3 80.8l.4 .3-.2 .3zM175.3 80.8l-.2 .4 .4 .2zM174.8 80.7l.5 .1-.2 .4zM174.8 80.7v.4l.3 .1zM174.4 80.7h.4v.4zM174.4 80.7v.3l.4 .1zM173.9 80.7h.5v.3zM173.9 80.7l.1 .4 .4-.1zM173.5 80.8l.4-.1 .1 .4zM173.5 80.8l.1 .4 .4-.1zM173.1 81.1l.4-.3 .1 .4zM173.1 81.1l.2 .3 .3-.2zM172.7 81.4l.4-.3 .2 .3zM172.7 81.4l.3 .2 .3-.2zM172.7 81.4l.3 .2-.5 .1zM172.5 81.7l.3 .2 .2-.3zM172.5 81.7l.3 .2-.6 .2zM172.2 82.1l.4 .1 .2-.3zM172.2 82.1l.4 .1-.5 .3zM172.1 82.5l.4 .1 .1-.4zM172.1 82.5l.4 .1-.5 .4zM172 83h.4l.1-.4zM172 83h.4l-.3 .5zM172.4 83l-.3 .5 .4-.1zM172.1 83.5l.4-.1-.3 .5zM172.5 83.4l-.3 .5 .4-.2zM172.2 83.9l.4-.2-.1 .6zM172.6 83.7l-.1 .6 .3-.2zM172.5 84.3l.3-.2-.1 .5zM172.8 84.1l-.1 .5 .3-.2zM173 84.4l.1 .5-.4-.3zM173 84.4l.1 .5 .2-.3zM173.3 84.6l.2 .5-.4-.2zM173.3 84.6l.2 .5 .1-.3zM173.6 84.8l.3 .5-.4-.2zM173.6 84.8l.3 .5 .1-.4z"/>
<path d="M174.2 81.6l.4 1.3v-1.3zM174.2 81.6l.4 1.3h-.4z"/>
<path d="M185.9 104.4h.1zM185.9 104.4h.1z"/>
<path d="M185.9 103.3h.2zM185.9 103.3h.2z"/>
<path d="M185.9 103.3l.2 .1zM185.8 103.4h.3z"/>
<path d="M185.8 103.4h.4zM185.8 103.4h.4z"/>
<path d="M185.8 104.3h.3zM185.8 104.3l.3 .1z"/>
<path d="M185.8 103.4h.4zM185.7 103.4h.5z"/>
<path d="M185.8 104.3h.4zM185.8 104.3h.3z"/>
<path d="M185.7 103.4h.6zM185.7 103.4h.6z"/>
<path d="M185.7 104.3h.5zM185.7 104.3h.5z"/>
<path d="M185.7 103.4l.6 .1zM185.7 103.4l.6 .1z"/>
<path d="M185.7 104.3h.6zM185.7 104.3h.5z"/>
<path d="M185.7 103.5h.7zM185.6 103.5h.8z"/>
<path d="M185.7 104.2h.6zM185.7 104.2l.6 .1z"/>
<path d="M185.6 103.5h.8zM185.6 103.5h.8z"/>
<path d="M185.6 104.2h.8zM185.6 104.2h.7z"/>
<path d="M185.6 103.5l.8 .1zM185.6 103.5l.8 .1z"/>
<path d="M185.6 104.2h.8zM185.6 104.2h.8z"/>
<path d="M185.6 103.6h.8zM185.6 103.6h.8z"/>
<path d="M185.6 104.1h.8zM185.6 104.1l.8 .1z"/>
<path d="M185.5 103.6l1 .1zM185.5 103.6l1 .1z"/>
<path d="M185.5 104.1h.9zM185.5 104.1h.9z"/>
<path d="M185.5 103.7h1zM185.5 103.7h1z"/>
<path d="M185.5 104h1zM185.5 104l.9 .1z"/>
<path d="M185.5 103.7l1 .1zM185.5 103.7l1 .1z"/>
<path d="M185.5 103.8h1zM185.5 103.8h1z"/>
<path d="M185.5 104h1zM185.5 104h1z"/>
<path d="M185.5 104h1zM185.5 104h1z"/>
<path d="M185.5 103.8l1 .1zM185.5 103.8l1 .1z"/>
<path d="M185.5 103.9h1zM185.5 103.9h1z"/>
<path d="M185.5 103.9h1zM185.5 103.9l1 .1z"/>
<path d="M144.8 204.9l2.8 2.9v-2.9zM144.8 204.9l2.8 2.9h-2.8z"/>
<path d="M158 202.4l2.7 3v-3zM158 202.4l2.7 3h-2.7z"/>
<path d="M171.2 203.7l2.7 3v-3zM171.2 203.7l2.7 3h-2.7z"/>
</g>
<!-- layer: ATTRIBUTES -->
<path d="M80.7 175.4l.2-.2h.4l.2 .2v.2l-.4 .2M81.3 175.8l.2 .2-.2 .5h-.4l-.2-.3M80.7 187.4l.2-.2h.4l.2 .2-.2 .4h-.4l-.2 .2v.4h.8M80.9 182.4h.4" fill="none" stroke="#000" stroke-width=".25"/>
<text font-size="6.2" x="327.7" y="272.3">25</text>
<g font-size="5.7">
<text x="328.1" y="265.6">14</text>
<text x="388.1" y="270.6">ME21000E14</text>
</g>
<g font-size="4.9">
<text x="184.1" y="65.6">RED</text>
<text x="208.1" y="67">MTR</text>
<text x="184.1" y="83.6">GRN</text>
<text x="87.5" y="149.6">BLK</text>
<text x="151.7" y="211" transform="rotate(-90 151.7 211)">AI2</text>
<text x="169.7" y="214.8">PNP</text>
<text x="357" y="263.2">VFD</text>
<text x="350.7" y="269.2">SWOISH FARM</text>
</g>
<g font-size="4.4">
<text x="24" y="27.9">1400</text>
<text x="24.3" y="33.9">1401</text>
<text x="24" y="39.9">1402</text>
<text x="24" y="45.9">1403</text>
<text x="24" y="51.9">1404</text>
<text x="195.8" y="51.9">1405CBL</text>
<text x="24" y="57.9">1405</text>
<text x="70.9" y="57.9">0314</text>
<text x="84" y="56.4">214L12</text>
<text x="184.1" y="56.4">BLK</text>
<text x="24" y="63.9">1406</text>
<text x="24" y="69.8">1407</text>
<text x="24" y="75.8">1408</text>
<text x="184.1" y="74.4">WHT</text>
<text x="24" y="81.8">1409</text>
<text x="24.3" y="87.8">1410</text>
<text x="74.8" y="96">HAND</text>
<text x="24" y="99.8">1412</text>
<text x="60.7" y="98.4">WHT</text>
<text x="74.8" y="101.2">1412SW</text>
<text x="87.5" y="98.4">RED</text>
<text x="108.7" y="99.8">FWD/STOP</text>
<text x="153.8" y="99.8">STO POWER</text>
<text x="24" y="105.8">1413</text>
<text x="74.8" y="107.9">AUTO</text>
<text x="108.7" y="105.8">REV/STOP</text>
<text x="145.3" y="105.8">SAFE TORQUE OFF</text>
<text x="24" y="111.8">1414</text>
<text x="61.4" y="110.4">BLK</text>
<text x="74.8" y="113.2">1412SW</text>
<text x="145.3" y="111.8">SAFE TORQUE OFF</text>
<text x="24" y="117.8">1415</text>
<text x="152.8" y="117.8">STO COMMON</text>
<text x="24" y="123.8">1416</text>
<text x="155.6" y="123.8">RS-485 +</text>
<text x="24" y="129.8">1417</text>
<text x="155.6" y="129.8">RS-485 -</text>
<text x="24" y="135.8">1418</text>
<text x="148.2" y="135.8">RS-485 COMMON</text>
<text x="24" y="141.8">1419</text>
<text x="108.7" y="141.8">DIGITAL POWER</text>
<text x="24" y="147.8">1420</text>
<text x="108.7" y="147.8">DIGITAL POWER</text>
<text x="24" y="153.8">1421</text>
<text x="87.1" y="152.4">WHT</text>
<text x="24" y="159.8">1422</text>
<text x="155.6" y="159.8">RELAY NC</text>
<text x="24" y="165.8">1423</text>
<text x="24" y="171.8">1424</text>
<text x="24" y="177.8">1425</text>
<text x="71.3" y="177.8">FIXED</text>
<text x="87.5" y="176.4">YEL</text>
<text x="108.7" y="177.8">POT POWER SUPPLY</text>
<text x="151.3" y="178.9">RS-485 PORT</text>
<text x="24" y="183.8">1426</text>
<text x="71.3" y="183.8">FIXED</text>
<text x="87.5" y="182.4">BRN</text>
<text x="108.7" y="183.8">ANALOG COMMON</text>
<text x="24" y="189.8">1427</text>
<text x="70.6" y="189.8">WIPER</text>
<text x="87.5" y="188.4">GRN</text>
<text x="24" y="195.8">1428</text>
<text x="73.4" y="194.7">1425POT</text>
<text x="24" y="201.8">1429</text>
<text x="141.5" y="202.5">0-20mA</text>
<text x="155.2" y="202.5">0-10V</text>
<text x="169.7" y="202.5">NPN</text>
<text x="24" y="207.8">1430</text>
<text x="164.7" y="208.5" transform="rotate(-90 164.7 208.5)">AO1</text>
<text x="24" y="213.8">1431</text>
<text x="24" y="219.8">1432</text>
<text x="24" y="225.8">1433</text>
<text x="172.2" y="223.3">1404DRV</text>
<text x="24" y="231.8">1434</text>
<text x="24" y="237.8">1435</text>
<text x="24" y="243.8">1436</text>
<text x="24" y="249.8">1437</text>
<text x="24" y="255.8">1438</text>
<text x="363.7" y="254">20210828</text>
<text x="349.2" y="260.3">QUICK CLEANER</text>
</g>
<text font-size="4" x="348.2" y="253.6">ME</text>
<g font-size="2.6">
<text x="337.6" y="15.5">-</text>
<text x="351.7" y="15.5">-</text>
<text x="361.2" y="14.8">-</text>
<text x="391.6" y="15.5">-</text>
<text x="405.3" y="15.5">-</text>
</g>
<g font-size="2.1">
<text x="102.5" y="56.6">L1</text>
<text x="130.6" y="55.8" transform="rotate(-90 130.6 55.8)">DC-</text>
<text x="136.6" y="56.3" transform="rotate(-90 136.6 56.3)">DC+</text>
<text x="142.6" y="54.8" transform="rotate(-90 142.6 54.8)">B1</text>
<text x="148.6" y="54.8" transform="rotate(-90 148.6 54.8)">B2</text>
<text x="173.2" y="56.6">T1</text>
<text x="102.5" y="65.6">L2</text>
<text x="173.2" y="65.6">T2</text>
<text x="102.5" y="74.6">L3</text>
<text x="173.2" y="74.6">T3</text>
<text x="100.6" y="98.6">DI1</text>
<text x="172.2" y="98.6">+24V</text>
<text x="100.6" y="104.6">DI2</text>
<text x="171.6" y="104.6">STO1</text>
<text x="100.6" y="110.6">DI3</text>
<text x="171.6" y="110.6">STO2</text>
<text x="100.6" y="116.6">DI4</text>
<text x="172.5" y="116.6">SCM</text>
<text x="100.6" y="122.6">DI5</text>
<text x="172.9" y="122.6">SG+</text>
<text x="100.6" y="128.6">DI6</text>
<text x="173.4" y="128.6">SG-</text>
<text x="100.6" y="134.6">DI7</text>
<text x="171.1" y="134.6">SGND</text>
<text x="100.6" y="140.6">+24V</text>
<text x="172.5" y="140.6">DOC</text>
<text x="100.6" y="146.6">+24V</text>
<text x="100.6" y="152.6">DCM</text>
<text x="172.8" y="152.6">R1O</text>
<text x="100.6" y="158.6">DCM</text>
<text x="172.9" y="158.6">R1C</text>
<text x="100.6" y="164.6">DO</text>
<text x="174.4" y="164.6">R1</text>
<text x="100.6" y="176.6">+10V</text>
<text x="100.6" y="182.6">ACM</text>
<text x="100.6" y="188.6">AI1</text>
<text x="100.6" y="194.6">AI2</text>
<text x="100.6" y="200.5">AO1</text>
<text x="100.6" y="206.6">DO1</text>
<text x="100.6" y="212.5">DO2</text>
</g>
<g font-size="1.1">
<text x="341.4" y="249.5">DESIGNED BY:</text>
<text x="361.2" y="249.5">DATE:</text>
<text x="341.5" y="256.2">SHEET DESCRIPTION:</text>
<text x="321.8" y="260.2">SHEET NUMBER:</text>
<text x="321.8" y="266.8">TOTAL NO. SHEETS:</text>
<text x="341.6" y="264.4">MACHINE NAME:</text>
<text x="381" y="264.7">DRAWING NO:</text>
</g>
<g font-size="1">
<text x="343.6" y="11.6">DATE</text>
<text x="355.7" y="11.6">REV</text>
<text x="370.7" y="11.6">CHANGE DESCRIPTION</text>
<text x="374.2" y="9.3">REVISION HISTORY</text>
<text x="396.6" y="11.6">CHG BY</text>
<text x="410.9" y="11.6">CHK BY</text>
</g>
</svg>
